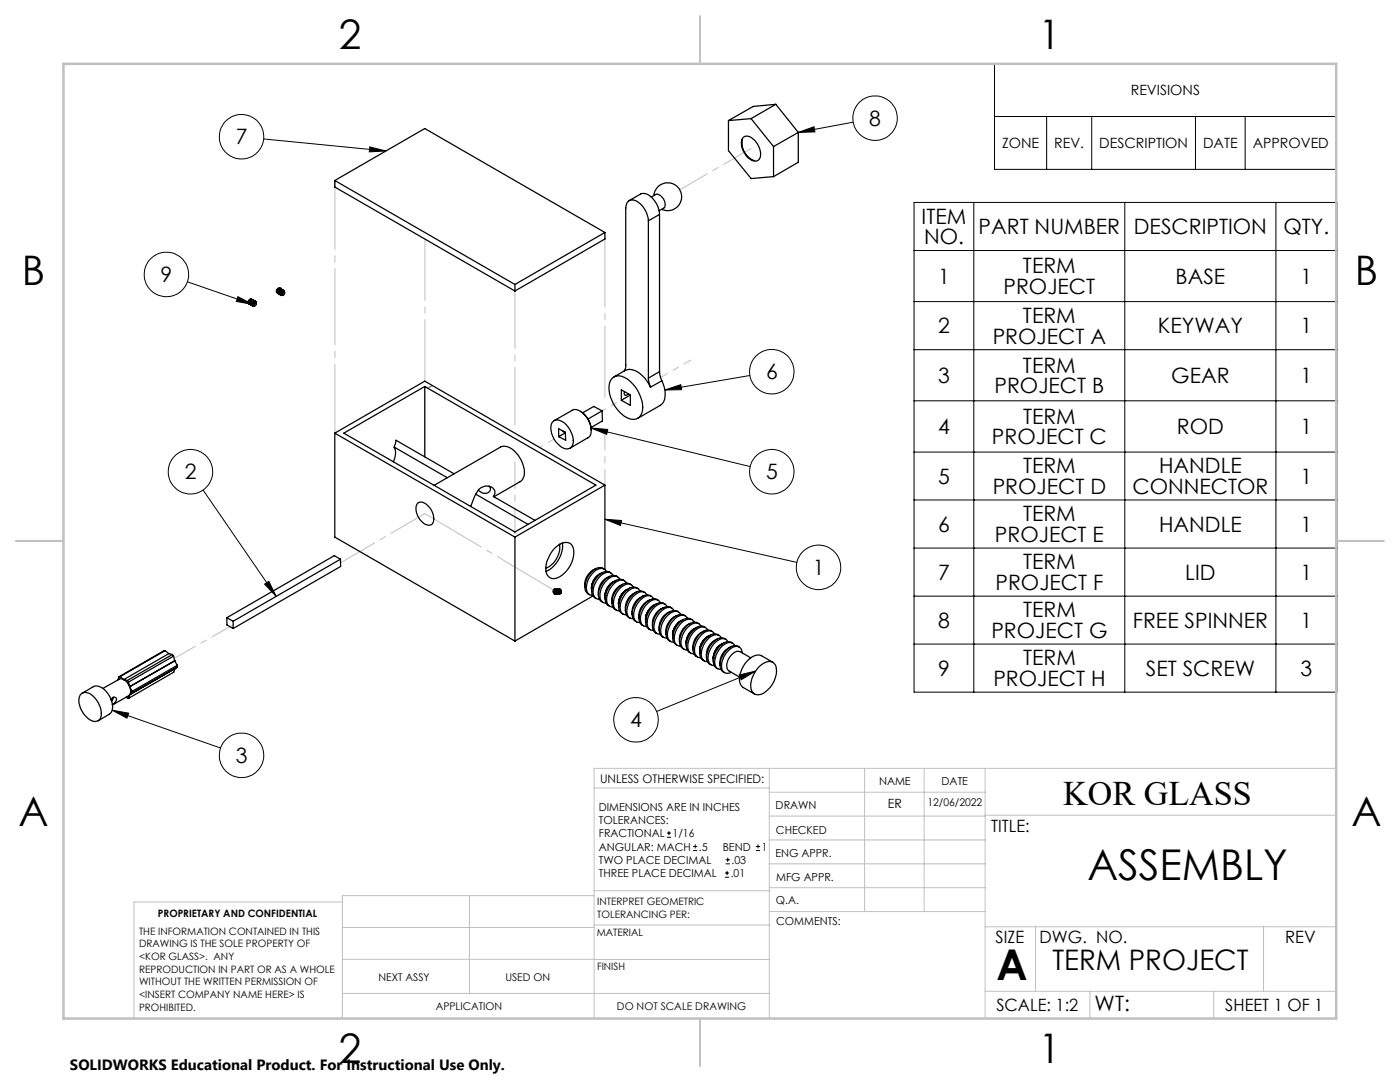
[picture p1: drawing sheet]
<svg xmlns="http://www.w3.org/2000/svg" width="279mm" height="216mm" viewBox="0 0 279 216" stroke-linecap="round" stroke-linejoin="round" font-family="sans-serif">
<g fill="none" stroke="#000" stroke-width=".2">
<path d="M198.5 12.7h68.2v21.1h-68.2zM52.6 27.7l24.4 2.4M73.8 29.3l3.2 .8-3.3 .2zM159.3 26.4l3.2-1.1 .1 1zM170.3 24.4l-11 2M198.5 23.2h68.2M208.9 23.2v10.6M217.9 23.2v10.6M238.6 23.2v10.6M248.5 23.2v10.6M37.4 56.2l13 4.5M47.5 59.2l2.9 1.5-3.2-.6z"/>
<path d="M182.4 40.4h84.4v97.7h-84.4zM182.4 50h84.4M194.3 40.4v97.7M224.5 40.4v97.7M254.6 40.4v97.7M132.7 77.8l3.2-1 .1 1zM149.6 74.9l-16.9 2.9M182.4 60.2h84.4M182.4 69.8h84.4M182.4 80h84.4M40.5 97.8l14.6 21.2M118 85.4l31.7 7.7"/>
<path d="M118 85.4l3.3 .3-.2 1zM182.4 90.2h84.4M182.4 99.8h84.4M52.8 116.6l.9-.6 1.4 3zM120.7 103.6l38.3 8.6M120.7 103.6l3.3 .3-.2 .9zM182.4 109.4h84.4M182.4 119h84.4M147.5 134.7l3.3-.8-2.9 1.7zM150.8 133.9l-19.7 8.1M182.4 128.5h84.4M22.4 141.7l3.3 .6-.4 1z"/>
<path d="M22.4 141.7l21.6 7.6M133.1 167.1h.8M133.1 166.2h.8M133.5 165.8v.9M138.3 169.7h.8M138.3 168.9h.8M138.7 168.5v.8M144.7 175h.8M144.7 174.2h.8M144.8 172.4h.9M144.8 171.6h.9M145.1 173.8v.8"/>
<path d="M145.2 171.1v.9M150.8 169.7h.9M150.8 168.9h.9M151.3 168.5v.8"/>
<circle cx="48.2" cy="27.3" r="4.4"/>
<circle cx="174.6" cy="23.6" r="4.4"/>
<circle cx="33.2" cy="54.8" r="4.4"/>
<circle cx="154" cy="74.2" r="4.4"/>
<circle cx="38" cy="94.1" r="4.4"/>
<circle cx="154" cy="94.1" r="4.4"/>
<circle cx="163.3" cy="113.2" r="4.4"/>
<circle cx="48.2" cy="150.7" r="4.4"/>
<circle cx="126.9" cy="143.6" r="4.4"/>
</g>
<path d="M84.8 102.5l-16.8 9.8" fill="none" stroke="#c0c0c0" stroke-width=".2" stroke-dasharray="15.2 1.3 1.3 1.3" stroke-dashoffset="7.4"/>
<path d="M84.8 102.5l25.7 15.2" fill="none" stroke="#c0c0c0" stroke-width=".2" stroke-dasharray="15.2 1.3 1.3 1.3" stroke-dashoffset="2.2"/>
<path d="M46.5 124.7l-11.7 6.7" fill="none" stroke="#c0c0c0" stroke-width=".2" stroke-dasharray="15.2 1.3 1.3 1.3" stroke-dashoffset="10.4"/>
<path d="M102.8 92.1v14.5" fill="none" stroke="#c0c0c0" stroke-width=".2" stroke-dasharray="15.2 1.3 1.3 1.3" stroke-dashoffset="9.9"/>
<path d="M124.9 79.3l-4.7 2.7" fill="none" stroke="#c0c0c0" stroke-width=".2" stroke-dasharray="15.2 1.3 1.3 1.3" stroke-dashoffset="14.4"/>
<path d="M107.7 89.3l4.5-2.6" fill="none" stroke="#c0c0c0" stroke-width=".2" stroke-dasharray="15.2 1.3 1.3 1.3" stroke-dashoffset="14.6"/>
<path d="M66.8 36v50.4" fill="none" stroke="#c0c0c0" stroke-width=".2" stroke-dasharray="15.2 1.3 1.3 1.3" stroke-dashoffset="1.5"/>
<path d="M131.8 75.3l6.1-3.4" fill="none" stroke="#c0c0c0" stroke-width=".2" stroke-dasharray="15.2 1.3 1.3 1.3" stroke-dashoffset="13.7"/>
<path d="M120.7 47v32.3" fill="none" stroke="#c0c0c0" stroke-width=".2" stroke-dasharray="15.2 1.3 1.3 1.3" stroke-dashoffset="1"/>
<path d="M120.7 96.8v-10.1" fill="none" stroke="#c0c0c0" stroke-width=".2" stroke-dasharray="15.2 1.3 1.3 1.3" stroke-dashoffset="12.1"/>
<path d="M84.8 47.7v28.4" fill="none" stroke="#c0c0c0" stroke-width=".2" stroke-dasharray="15.2 1.3 1.3 1.3" stroke-dashoffset="3"/>
<path d="M102.8 58v26.8" fill="none" stroke="#c0c0c0" stroke-width=".2" stroke-dasharray="15.2 1.3 1.3 1.3" stroke-dashoffset="3.7"/>
<path d="M149.9 29.6l-14.2 8.2" fill="none" stroke="#c0c0c0" stroke-width=".2" stroke-dasharray="15.2 1.3 1.3 1.3" stroke-dashoffset="8.9"/>
<g fill="none" stroke="#c0c0c0" stroke-width=".2">
<path d="M118.6 157.2h34.9M153.5 153.3v49.9M153.5 158.1h43.1M172.5 153.3v28.6M184.4 153.3v28.6M196.6 153.3v49.9M266.7 153.3h-148.1v49.9M68.3 180h-41.6v23.2M93.7 178.7v19.5M118.6 178.7h-50.3v24.5M118.6 177.7h35M153.5 167.6h43.1"/>
<path d="M153.5 162.8h43.1M153.5 172.4h43.1M153.5 177.1h43.1M196.6 162.7h70.1M68.3 198.2h85.2M68.3 191.4l85.2 .1M68.3 185.1h50.3M118.6 184.6h35M153.6 181.9h43M196.6 197.8h70.1M196.6 184.9h70.1M206.7 184.9v12.9"/>
<path d="M217.5 197.8v5.4M242.2 197.8v5.4M252.2 184.9v12.9"/>
</g>
<path d="M139.7 3.2v9.5M3.1 107.9h9.6M266.7 107.9h9.5M139.7 203.2v9.6" fill="none" stroke="#c0c0c0" stroke-width=".25"/>
<path d="M12.7 12.7h254v190.5h-254z" fill="none" stroke="#c0c0c0" stroke-width=".5"/>
<path d="M86.3 76.9l-.9 .5" fill="none" stroke="#808080" stroke-width=".25"/>
<path d="M120.7 103.6l3.3 .3-.2 .9zM52.8 116.6l.9-.6 1.4 3zM22.4 141.7l3.3 .6-.4 1zM147.5 134.7l3.3-.8-2.9 1.7zM118 85.4l3.3 .3-.2 1zM132.7 77.8l3.2-1 .1 1zM73.8 29.3l3.2 .8-3.3 .2zM159.3 26.4l3.2-1.1 .1 1zM47.5 59.2l2.9 1.5-3.2-.6z" fill="#000"/>
<g fill="none" stroke="#000" stroke-width=".25">
<path d="M66.8 36v1.3l36 20.8M66.8 36l36 20.8M66.8 36l18-10.4 35.9 20.8M130 39.3l.8-.5a1.86 1.86 0 0 1 2 2.1l-.2 .5-1 .7M130.5 39a2.78 2.78 0 0 1 3.3-2.5 2.78 2.78 0 0 1 2.1 3.6 2.78 2.78 0 0 1-3.8 1.7M145.4 24.1v6l4.5 5.5 4.5-.4M148.1 27.9a3.8 3.8 0 0 0 2.5 4.1M148.3 27.5a1.39 1.39 0 0 1 1.9 .2 3.5 3.5 0 0 1 1.3 4.1 1.42 1.42 0 0 1-2-.2 3.5 3.5 0 0 1-1.2-4.1zM149.9 23.7l4.5 5.5M149.9 23.7l-4.5 .4M154.4 29.2v6M154.8 20.8l-4.9 2.9"/>
<path d="M154.8 20.8l4.5 5.6M154.8 20.8l-4.5 .4-4.9 2.9M159.3 26.4l-4.9 2.8M159.3 26.4v6l-4.9 2.8M50 59.7a.54 .54 0 0 0-.5 .4 .54 .54 0 0 0 .3 .6M50.2 60l.3-.1a.63 .63 0 0 0-.4 1 .57 .57 0 0 1 .1-.9zM50.2 59.7a.58 .58 0 0 0-.5 .4 .58 .58 0 0 0 .1 .6M50.2 59.7a.62 .62 0 0 0-.5 .4 .62 .62 0 0 0 .1 .6M50.4 59.8h.1M50.4 59.8a.58 .58 0 0 0-.6 .3 .58 .58 0 0 0 .2 .7M50.4 59.8a.6 .6 0 0 0-.5 .4 .6 .6 0 0 0 .1 .6M50.5 59.9h.1"/>
<path d="M55.4 58.5h.1M55.4 57.6l-.2 .4M55.7 57.7l.4-.1a.69 .69 0 0 0-.5 1l-.2-.3zM55.7 57.6l-.2 .1-.2 .3M55.7 57.5a.6 .6 0 0 0-.5 .9h.2M55.8 57.9l.4-.2a.68 .68 0 0 0-.5 1l-.1-.2zM55.9 57.7h-.2l-.2 .4M55.9 57.5a.63 .63 0 0 0-.5 1M55.9 57.5h.1M55.9 57.5a.61 .61 0 0 0-.6 .9l.1 .1M56 58.9a.61 .61 0 0 1 0-.6 .61 .61 0 0 1 .6-.3 .61 .61 0 0 0-.6 .8l.2 .1M56.1 57.8l-.3 .1-.2 .3"/>
<path d="M56.1 57.9h.3a.61 .61 0 0 0-.6 .8l.1 .1-.1-.5zM56.1 57.6h.1M56.2 57.9l-.4 .4M56.2 57.7h.1M56.4 58l-.3 .1-.1 .4M56.5 58.5l.2-.2a.25 .25 0 0 1 0 .4 .25 .25 0 0 1-.3 0zM56.6 58.1l-.4 .2-.1 .3M56.7 58a.56 .56 0 0 0-.5 .4 .56 .56 0 0 0 .1 .6l.3-.1M56.7 58l-.4 .6M56.7 58l.1 .2M56.7 58.2l-.4 .4M56.8 58.5v-.2a.39 .39 0 0 0-.5 .3"/>
<path d="M102.8 56.8v1.3M120.7 46.4v1.3l-17.9 10.4M120.7 46.4l-17.9 10.4M125.6 40l2.2-1.3a2.48 2.48 0 0 1 2.9 1.5l.6 1 .3 1.6M129.4 44.1a4.8 4.8 0 0 0-2.9-4.2 1.32 1.32 0 0 0-1.6 1.6v31.8l-.3 .7M129.4 44.1v31.4M131.6 42.8l-2.2 1.3M131.6 42.8v31.4M49.8 60.7h.1M50 60.8h.1M50.3 61h.1M50.3 60l.4-.1a.62 .62 0 0 0-.5 .4 .62 .62 0 0 0 .1 .7l-.2-.3z"/>
<path d="M50.4 61.1a.6 .6 0 0 1-.1-.7 .6 .6 0 0 1 .6-.4 .6 .6 0 0 0-.5 .4 .6 .6 0 0 0 0 .6l.2 .1M50.9 60.5l.1-.1a.24 .24 0 0 1 .1 .4 .24 .24 0 0 1-.4 0zM51 60.1a.53 .53 0 0 0-.5 .4 .53 .53 0 0 0 .2 .6l.3-.2M51 60.1l-.2 .2-.2 .4M51 60.1l.2 .3M51 60.3l-.4 .4M51.2 60.6v-.2a.34 .34 0 0 0-.4-.1 .34 .34 0 0 0-.2 .4M84.8 77.1v14.1M122.1 75.5a2.22 2.22 0 0 1 3.1 .1 7.2 7.2 0 0 1 2.9 6.7 1.89 1.89 0 0 1-2.9 1.1 6.9 6.9 0 0 1-3.5-7.1zM122.5 75.2l2.3-1.3a3.5 3.5 0 0 1 3.9 1.5l1.1 1.9M124.6 78.1a.45 .45 0 0 0 .4 .8l.4-.3M125.8 78.8v2.1l-1.8-1"/>
<path d="M125.8 78.8l-1.8-1v2.1M125.8 78.8l-1.8 1.1M129.4 75.5l.4 1.8M131.6 74.2l.2 1.1 .3 .7M131.6 74.2l-2.2 1.3M132.1 76a4.5 4.5 0 0 1 .1 4.5l-4.9 3M132.1 76l-2.3 1.3M66.8 86.4v20.8l36 20.7M66.8 86.4l36 20.8M66.8 86.4l18-10.3 35.9 20.7M68.6 86.4l16.2-9.3 34.1 19.7-16.1 9.4zM78.7 89.2l.3-1.4 11.6 6.7"/>
<path d="M78.7 89.2a3.1 3.1 0 0 1-.2 2.9M78.7 89.2l10.6 6.1M86.6 96.8l13.3-7.6a2.62 2.62 0 0 1 3.1 1.1 5.5 5.5 0 0 1 1.5 4.9l-.7 .9-5.2 3M94.9 98.6l10.5 6M97.6 97l.3 .5-.1 .5a1.42 1.42 0 0 1-2.3-.2M110.5 84a1.83 1.83 0 0 1 2.2 .5 4.8 4.8 0 0 1 1.6 4.3 1.52 1.52 0 0 1-2.6 .1 4.1 4.1 0 0 1-1.5-4.6zM110.6 83.9l3.6-2a1.73 1.73 0 0 1 2.1 .5 4.1 4.1 0 0 1 1.4 4.6l-3.9 2.4M112.4 86l.1 .2 .3 .1M112.8 86.3l.1 1.5-1.4-.7M112.8 86.3l-1.3-.8v1.6M112.8 86.4l-1.3 .7M115.9 82.1a4.6 4.6 0 0 1 2.1 3.7"/>
<path d="M120.2 82l-1.7-.9-2.2 1.3M120.2 82l-2.8 1.6M120.2 82v2l-2.2 1.3M120.7 96.8v16.8M120.7 96.8l-17.9 10.4M67.9 111.6l.1 1.4-21.5 12.4M67.9 111.6l-21.4 12.4M67.9 111.6l-1.2-.7-21.4 12.4M83.3 100.4a1.41 1.41 0 0 1 2 .5 3.1 3.1 0 0 1 1 3.7 1.5 1.5 0 0 1-2.1-.5 3.2 3.2 0 0 1-.9-3.7zM93.9 101.1l.2-.4a7 7 0 0 1 1.9-3.4 1.65 1.65 0 0 1 1.8-.3 1.65 1.65 0 0 1 1 1.5l-.3 .6 8.3 4.7M102.8 107.2v20.7M110.5 117.7l.2-.2a.58 .58 0 0 0-.3 .6 .58 .58 0 0 0 .5 .5 .58 .58 0 0 1-.5-.3 .58 .58 0 0 1 .1-.6z"/>
<path d="M110.7 117.6l.2-.1a.55 .55 0 0 0-.3 .6 .55 .55 0 0 0 .5 .5 .58 .58 0 0 1-.5-.4 .58 .58 0 0 1 .1-.6zM110.7 117.5h.2M110.8 109.3a2.29 2.29 0 0 1 3.3-.6 4.3 4.3 0 0 1-.6 4.7 3.6 3.6 0 0 1-3.5 2 2.15 2.15 0 0 1-1-2.8l.7-1.8zM110.9 117.5h.1M111.1 117.5h.1M111.1 117.5a.57 .57 0 0 0-.4 .6 .57 .57 0 0 0 .5 .5M111.2 117.5h.1M111.2 118.6h.1M111.2 117.5a.57 .57 0 0 0-.3 .6 .57 .57 0 0 0 .4 .5M111.3 117.5h.1M111.3 118.6h.1M111.3 117.5a.57 .57 0 0 0-.3 .6 .57 .57 0 0 0 .5 .5v-.1"/>
<path d="M111.3 118.1l.4 .3M111.3 117.5a.56 .56 0 0 0-.3 .6 .56 .56 0 0 0 .5 .5v-.1M111.4 118.3l.3 .1M111.4 118l.1 .2M111.5 117.4a.51 .51 0 0 0-.3 .7 .51 .51 0 0 0 .7 .3l.1-.3M111.5 118.5v.1M111.5 118.2h.3M111.5 117.8h.3M111.5 117.8l-.1 .2M111.5 117.8l.2 .1M111.6 117.8l.1 .1M111.6 118.1l-.1 .1"/>
<path d="M111.6 118.1v.1M111.7 117.5a.5 .5 0 0 0-.6 .6 .5 .5 0 0 0 .8 .3M111.7 117.9l-.1 .2M111.7 108.7a4.6 4.6 0 0 1-2.8 4.7M111.7 117.9v.1M111.7 118l-.1 .1M111.8 117.8l.1 .2M111.9 118l-.1 .2M111.9 118h-.2M112 118.2l-.1 .2M112 118.2l-.2 .2M112 118.2l-.1-.5-.3-.2-.2 .2v.6"/>
<path d="M112 118.1l-.1 .3M112 118.1a.43 .43 0 0 0-.5-.6 .43 .43 0 0 0-.1 .8M112.3 108.4a5.9 5.9 0 0 1-3.3 5.6M118 117.3h.1M118 117.3l.1 .7M118.3 118.9l-15.5 9M118.9 113.5a3.5 3.5 0 0 0-2.2 3.7M119.6 114.6h.1M119.6 114.6a3.4 3.4 0 0 0-1.6 2.7M119.7 114.5a3.4 3.4 0 0 0-1.7 2.9M120.2 114.3l-.6 .3M120.6 113.6a1.9 1.9 0 0 0-2.7 .7 3.8 3.8 0 0 0-1 3.7l.7 .6"/>
<path d="M120.8 118.9h.1M120.8 118.9v.6M121 114a1.15 1.15 0 0 0-1.7-.4 4.1 4.1 0 0 0-2.1 4.6 1.01 1.01 0 0 0 1.1 .6M121.6 115a3.6 3.6 0 0 0-2.2 3.7M121.9 114.3a1.9 1.9 0 0 0-2.7 .8 3.8 3.8 0 0 0-.9 3.7l.7 .6M122.3 116.1h.1M122.3 116.1a3.5 3.5 0 0 0-1.5 2.8M122.3 114.8a1.25 1.25 0 0 0-2-.2 4 4 0 0 0-1.7 4.4 .93 .93 0 0 0 1 .6M122.4 116.1a3.4 3.4 0 0 0-1.6 2.9M122.9 115.8l-.6 .3M123.3 115.1l-.3-.2a2.34 2.34 0 0 0-2.8 1.4 3.1 3.1 0 0 0-.4 3.5l.5 .4M123.7 115.6a1.25 1.25 0 0 0-2.1-.2 4 4 0 0 0-1.7 4.3 1 1 0 0 0 1 .6"/>
<path d="M124.2 116.6a3.5 3.5 0 0 0-2.1 3.7M124.6 115.9l-.3-.2a2.34 2.34 0 0 0-2.7 1.4 3.2 3.2 0 0 0-.5 3.5l.6 .4M125 117.7h.1M125 117.7a3.4 3.4 0 0 0-1.5 3.4M125 117.7a3.4 3.4 0 0 0-1.6 2.7M125.1 116.3l-.1-.1a1.55 1.55 0 0 0-2.4 .3 4.1 4.1 0 0 0-1.4 4 1.01 1.01 0 0 0 1.1 .6M125.1 117.6a3.4 3.4 0 0 0-1.7 2.9M125.6 117.4l-.6 .3M126 116.7l-.3-.2a1.73 1.73 0 0 0-2.1 .6 3.9 3.9 0 0 0-1.3 4l.2 .3 .5 .3M126.4 117.1a1.33 1.33 0 0 0-2.1-.2 4.1 4.1 0 0 0-1.7 4.4 1.01 1.01 0 0 0 1 .6M127 118.1a3.6 3.6 0 0 0-2.2 3.8M127.3 117.4l-.3-.1a1.77 1.77 0 0 0-2 .6 4.1 4.1 0 0 0-1.4 4l.8 .7"/>
<path d="M127.7 117.9a1.28 1.28 0 0 0-2-.2 4.1 4.1 0 0 0-1.8 4.4 1.05 1.05 0 0 0 1.1 .6M128.3 118.9a3.6 3.6 0 0 0-2.1 3.8M128.7 118.2l-.3-.2a2.34 2.34 0 0 0-2.8 1.5 3.2 3.2 0 0 0-.4 3.5l.5 .3M129.1 118.7a1.28 1.28 0 0 0-2.1-.2 4 4 0 0 0-1.7 4.4 1.03 1.03 0 0 0 1 .5M129.6 119.7a3.5 3.5 0 0 0-2.1 3.7M130 119a1.96 1.96 0 0 0-2.7 .8 3.4 3.4 0 0 0-.8 4l.6 .3M130.5 119.5l-.1-.2a1.34 1.34 0 0 0-2.1 0 4 4 0 0 0-1.7 4.3 1.05 1.05 0 0 0 1.1 .6M131.4 119.8a2 2 0 0 0-2.8 .8 3.9 3.9 0 0 0-.9 3.6l.7 .7M16.1 138.6a1.94 1.94 0 0 1 2.8 .7 4 4 0 0 1 1 4.2 1.61 1.61 0 0 1-2.5-.3 4.1 4.1 0 0 1-1.3-4.6zM16.4 138.3l2.2-1.3a2.56 2.56 0 0 1 3 1.4 3.6 3.6 0 0 1 .6 3.8l-2.6 1.6M22.2 139.7a.56 .56 0 0 1 .4-.6 .56 .56 0 0 1 .7 .4 .56 .56 0 0 1-.4 .7l-.5 .3M22.6 139.1l-.3 .8"/>
<path d="M23.7 135l-.1 .6M24 135h-.3M24 135l.7 .6M24.7 135.6a.78 .78 0 0 0-.9-.1l-3.3 1.9M24.7 135.6a2.72 2.72 0 0 1 1.2 1.4M24.7 135.6l.7 .2M25.2 139.1l.3 .2h.2M25.4 135.8l.2 .3M25.6 136.1l.3 .9M25.9 137.1a1.64 1.64 0 0 1 0 1.5M25.9 137.1l.5 .8M25.9 138.6l-3.5 2.1"/>
<path d="M25.9 138.6l-.2 .7M26.4 137.9v.4l-.5 .3M32.9 129.8h-.2l-9 5.2M32.9 129.8l-8.9 5.2M32.9 129.8l.8 .6M33.7 130.4l-9 5.2M33.7 130.4l.7 .2M34.4 130.6l.2 .3M34.4 130.6l-9 5.2M34.6 130.9l-9 5.2M34.6 130.9l.3 1M34.9 131.9h.1"/>
<path d="M34.9 131.9l-9 5.1M34.9 131.9l-9 5.2M34.9 131.9l.5 .9M34.9 133.4h.1M34.9 133.4l-.2 .7-9 5.2M35.4 132.8v.3M35.4 133.1l-9.5 5.5M35.4 132.8l-9 5.1M35.4 133.1l-.5 .3M45.3 123.3l1.2 .7M45.3 123.3v1.4l1.2 .7M46.5 124v1.4"/>
<path d="M128.8 123.5h.1M128.8 123.5l.1 .7M130.4 120.8h.1M130.4 120.8a3.4 3.4 0 0 0-1.6 2.7M130.5 120.8a3.4 3.4 0 0 0-1.7 2.9M131 120.5l-.6 .3M131.8 120.3a1.3 1.3 0 0 0-2.1-.2 4.2 4.2 0 0 0-1.7 4.3 1.16 1.16 0 0 0 1 .6M132.4 121.3a3.6 3.6 0 0 0-2.2 3.7M132.7 120.5a1.95 1.95 0 0 0-2.7 .9 3.8 3.8 0 0 0-1 3.6l.8 .7M133.1 121a1.28 1.28 0 0 0-2.1-.2 4.2 4.2 0 0 0-1.7 4.4 1.16 1.16 0 0 0 1.1 .6M133.7 122.1a3.6 3.6 0 0 0-2.1 3.7M134.1 121.3a1.96 1.96 0 0 0-2.8 .8 3.4 3.4 0 0 0-.7 4l.5 .3"/>
<path d="M134.2 126.6h.1M134.2 126.6l.1 .7M134.5 121.8a1.25 1.25 0 0 0-2.1-.2 4 4 0 0 0-1.7 4.4 1.15 1.15 0 0 0 1 .6M135 122.8a3.6 3.6 0 0 0-2.1 3.7M135.4 122.1a1.96 1.96 0 0 0-2.7 .8 3.4 3.4 0 0 0-.8 4l.6 .3M135.8 123.9h.1M135.8 123.9a3.4 3.4 0 0 0-1.6 2.7M135.8 122.6a1.25 1.25 0 0 0-2.1-.2 4 4 0 0 0-1.7 4.4 1.16 1.16 0 0 0 1.1 .6M135.9 123.9a3.4 3.4 0 0 0-1.7 2.9M136.4 123.6l-.6 .3M136.8 122.9a2 2 0 0 0-2.8 .8 3.9 3.9 0 0 0-.9 3.7l.7 .6M136.9 128.2h.1"/>
<path d="M136.9 128.2v.7M137.2 123.4a1.3 1.3 0 0 0-2.1-.2 4.2 4.2 0 0 0-1.7 4.3 1.01 1.01 0 0 0 1 .6M137.8 124.4a3.6 3.6 0 0 0-2.2 3.7M138.1 123.6a1.95 1.95 0 0 0-2.7 .9 3.8 3.8 0 0 0-1 3.6l.7 .7M138.5 125.5h.1M138.5 125.5a3.5 3.5 0 0 0-1.6 2.7M138.5 124.1a1.13 1.13 0 0 0-1.7-.4 4.1 4.1 0 0 0-2.1 4.6 1.01 1.01 0 0 0 1.1 .6M138.6 125.4a3.4 3.4 0 0 0-1.7 2.9M139.1 125.2l-.6 .3M139.5 124.5a1.9 1.9 0 0 0-2.8 .7 3.4 3.4 0 0 0-.7 4l.5 .3M139.6 129.8h.1M139.6 129.8l.1 .6"/>
<path d="M139.9 124.9a1.25 1.25 0 0 0-2.1-.2 4 4 0 0 0-1.7 4.4 1 1 0 0 0 1 .6M140.4 125.9a3.6 3.6 0 0 0-2.1 3.7M140.8 125.2a1.63 1.63 0 0 0-2.3 .4 3.5 3.5 0 0 0-1.2 4.4l.6 .3M141.2 127h.1M141.2 127a3.4 3.4 0 0 0-1.6 2.8M141.2 125.7a1.25 1.25 0 0 0-2.1-.2 4 4 0 0 0-1.7 4.4 1 1 0 0 0 1.1 .6M141.3 127a3.4 3.4 0 0 0-1.7 2.9M141.8 126.7l-.6 .3M142.1 126l-.2-.2a2.34 2.34 0 0 0-2.8 1.4 3.2 3.2 0 0 0-.4 3.6l.5 .3M142.3 131.3h.1M142.3 131.3v.7M142.6 126.5l-.1-.2a1.55 1.55 0 0 0-2.4 .3 4.1 4.1 0 0 0-1.3 4 1.01 1.01 0 0 0 1 .6"/>
<path d="M143.2 127.5a3.5 3.5 0 0 0-2.2 3.7M143.5 126.8l-.3-.2a2.34 2.34 0 0 0-2.8 1.4 3.1 3.1 0 0 0-.3 3.6l.4 .3M143.9 128.6h.1M143.9 128.6a3.5 3.5 0 0 0-1.6 2.7M143.9 127.2a1.15 1.15 0 0 0-1.7-.4 4.1 4.1 0 0 0-2.1 4.6 1.01 1.01 0 0 0 1.1 .6M144 128.5a3.4 3.4 0 0 0-1.7 3M144.5 128.3l-.6 .3M144.9 127.6l-.3-.2a1.99 1.99 0 0 0-2.5 .9 3.8 3.8 0 0 0-.9 3.7l.7 .6M145.3 128a1.28 1.28 0 0 0-2.1-.2 4 4 0 0 0-1.7 4.4 .93 .93 0 0 0 1 .6M145.8 129a3.6 3.6 0 0 0-2.1 3.8M146.2 128.3l-.3-.1a2.34 2.34 0 0 0-2.7 1.4 3.2 3.2 0 0 0-.5 3.5l.6 .4M146.6 128.8a1.28 1.28 0 0 0-2.1-.2 4 4 0 0 0-1.7 4.4 1.03 1.03 0 0 0 1.1 .6"/>
<path d="M147.5 129.1l-.3-.2a1.73 1.73 0 0 0-2 .6 3.9 3.9 0 0 0-1.3 4.1l.7 .6M148.2 130.3a1.3 1.3 0 0 0-.8-1.3 1.3 1.3 0 0 0-1.5 .4 4.2 4.2 0 0 0-1.7 4.4 1.25 1.25 0 0 0 1.7 .4M149.8 131.3l-2.1-1.3a2 2 0 0 0-2.2 1.4l-.3 .4a1.7 1.7 0 0 0 .3 2.1l2.1 1.2M151.3 133.2l.9-.7a1.58 1.58 0 0 1 1.7-.5 1.58 1.58 0 0 1 1 1.4 5.2 5.2 0 0 1-3.3 5.2 1.45 1.45 0 0 1-1.8-1.6l.3-1.6 .5-1.2zM154.2 132.2l-2.2-1.4a2.54 2.54 0 0 0-3 1.2 5 5 0 0 0-1.2 4.6l.4 .5 2.4 1.4"/>
</g>
<g font-size="8.5">
<text x="217" y="175.5">ASSEMBLY</text>
<text x="198.9" y="195.5">A</text>
</g>
<g font-size="8.1">
<text x="67.6" y="9.7">2</text>
<text x="207.3" y="9.7">1</text>
<text x="4.4" y="57">B</text>
<text x="270.4" y="57">B</text>
<text x="3.7" y="164.9">A</text>
<text x="269.7" y="164.9">A</text>
<text x="67.6" y="212.2">2</text>
<text x="207.3" y="212.2">1</text>
</g>
<text font-size="6.9" x="212.2" y="160.6">KOR GLASS</text>
<text font-size="5.6" x="210" y="193.5">TERM PROJECT</text>
<g font-size="4.2">
<text x="47" y="28.8">7</text>
<text x="173.5" y="25.1">8</text>
<text x="183.9" y="44.6">ITEM</text>
<text x="195.3" y="46.7">PART NUMBER</text>
<text x="226.3" y="46.7">DESCRIPTION</text>
<text x="256.1" y="46.7">QTY.</text>
<text x="184.4" y="48.8">NO.</text>
<text x="32.1" y="56.2">9</text>
<text x="187.2" y="56.6">1</text>
<text x="200.3" y="58.7">PROJECT</text>
<text x="204.2" y="54.5">TERM</text>
<text x="234.6" y="56.6">BASE</text>
<text x="259.6" y="56.6">1</text>
<text x="204.2" y="64.4">TERM</text>
<text x="187.2" y="66.5">2</text>
<text x="198.1" y="68.5">PROJECT A</text>
<text x="231.1" y="66.5">KEYWAY</text>
<text x="259.6" y="66.5">1</text>
<text x="152.9" y="75.7">6</text>
<text x="187.2" y="76.4">3</text>
<text x="204.2" y="74.3">TERM</text>
<text x="233.7" y="76.4">GEAR</text>
<text x="259.6" y="76.4">1</text>
<text x="198.5" y="78.4">PROJECT B</text>
<text x="187.2" y="86.6">4</text>
<text x="198" y="88.7">PROJECT C</text>
<text x="204.2" y="84.6">TERM</text>
<text x="234.9" y="86.6">ROD</text>
<text x="259.6" y="86.6">1</text>
<text x="36.9" y="95.6">2</text>
<text x="152.9" y="95.6">5</text>
<text x="204.2" y="94.4">TERM</text>
<text x="231.3" y="94.4">HANDLE</text>
<text x="187.2" y="96.5">5</text>
<text x="198.1" y="98.6">PROJECT D</text>
<text x="226" y="98.6">CONNECTOR</text>
<text x="259.6" y="96.5">1</text>
<text x="187.2" y="106.1">6</text>
<text x="204.2" y="104">TERM</text>
<text x="231.3" y="106.1">HANDLE</text>
<text x="259.6" y="106.1">1</text>
<text x="198.6" y="108.1">PROJECT E</text>
<text x="204.2" y="113.6">TERM</text>
<text x="162.2" y="114.7">1</text>
<text x="187.2" y="115.7">7</text>
<text x="198.7" y="117.7">PROJECT F</text>
<text x="236.6" y="115.7">LID</text>
<text x="259.6" y="115.7">1</text>
<text x="187.2" y="125.3">8</text>
<text x="204.2" y="123.2">TERM</text>
<text x="226.1" y="125.3">FREE SPINNER</text>
<text x="259.6" y="125.3">1</text>
<text x="197.9" y="127.3">PROJECT G</text>
<text x="187.2" y="134.8">9</text>
<text x="198.3" y="136.9">PROJECT H</text>
<text x="204.2" y="132.8">TERM</text>
<text x="228.7" y="134.8">SET SCREW</text>
<text x="259.6" y="134.8">3</text>
<text x="125.8" y="145.1">4</text>
<text x="47" y="152.2">3</text>
<text x="218.5" y="201.7">WT:</text>
</g>
<g font-size="3.4">
<text x="197.8" y="166">TITLE:</text>
<text x="198.7" y="188.1">SIZE</text>
<text x="207.5" y="188.1">DWG. NO.</text>
<text x="256.5" y="188.2">REV</text>
<text x="198.8" y="201.7">SCALE: 1:2</text>
<text x="244.5" y="201.7">SHEET 1 OF 1</text>
</g>
<text font-size="3" x="14" y="213.5">SOLIDWORKS Educational Product. For Instructional Use Only.</text>
<g font-size="2.8">
<text x="225.7" y="19">REVISIONS</text>
<text x="200" y="29.6">ZONE</text>
<text x="210.4" y="29.6">REV.</text>
<text x="219.4" y="29.6">DESCRIPTION</text>
<text x="240.1" y="29.6">DATE</text>
<text x="250" y="29.6">APPROVED</text>
</g>
<text font-size="2.5" x="177.2" y="161.3">ER</text>
<text font-size="2.4" x="119.8" y="156.2">UNLESS OTHERWISE SPECIFIED:</text>
<g font-size="2.2">
<text x="119.5" y="161.8">DIMENSIONS ARE IN INCHES</text>
<text x="154.8" y="161.4">DRAWN</text>
<text x="175.4" y="156.6">NAME</text>
<text x="187.9" y="156.7">DATE</text>
<text x="119.5" y="164.4">TOLERANCES:</text>
<text x="119.5" y="167.1">FRACTIONAL</text>
<text x="134.2" y="167.1">1/16</text>
<text x="154.9" y="166.3">CHECKED</text>
<text x="119.5" y="172.4">TWO PLACE DECIMAL</text>
<text x="119.5" y="169.7">ANGULAR: MACH</text>
<text x="139.5" y="169.7">.5</text>
<text x="144.2" y="169.7">BEND</text>
<text x="146" y="172.4">.03</text>
<text x="152" y="169.7">1</text>
<text x="154.8" y="171">ENG APPR.</text>
<text x="119.5" y="175">THREE PLACE DECIMAL</text>
<text x="145.8" y="175">.01</text>
<text x="154.9" y="175.7">MFG APPR.</text>
<text x="154.9" y="180.4">Q.A.</text>
<text x="154.9" y="184.6">COMMENTS:</text>
</g>
<g font-size="2.1">
<text x="185.1" y="160.7">12/06/2022</text>
<text x="75.5" y="195.7">NEXT ASSY</text>
<text x="100.9" y="195.7">USED ON</text>
<text x="86.9" y="201.5">APPLICATION</text>
<text x="123.1" y="201.6">DO NOT SCALE DRAWING</text>
</g>
<g font-size="2">
<text x="31.5" y="182.9">PROPRIETARY AND CONFIDENTIAL</text>
<text x="119.2" y="180.6">INTERPRET GEOMETRIC</text>
<text x="119.2" y="183.1">TOLERANCING PER:</text>
<text x="27.8" y="186.5">THE INFORMATION CONTAINED IN THIS</text>
<text x="27.8" y="189">DRAWING IS THE SOLE PROPERTY OF</text>
<text x="27.8" y="191.6">&lt;KOR GLASS&gt;. ANY</text>
<text x="119.1" y="186.7">MATERIAL</text>
<text x="27.8" y="194.1">REPRODUCTION IN PART OR AS A WHOLE</text>
<text x="27.8" y="196.6">WITHOUT THE WRITTEN PERMISSION OF</text>
<text x="119.1" y="193.5">FINISH</text>
<text x="27.8" y="199.1">&lt;INSERT COMPANY NAME HERE&gt; IS</text>
<text x="27.8" y="201.7">PROHIBITED.</text>
</g>
</svg>
